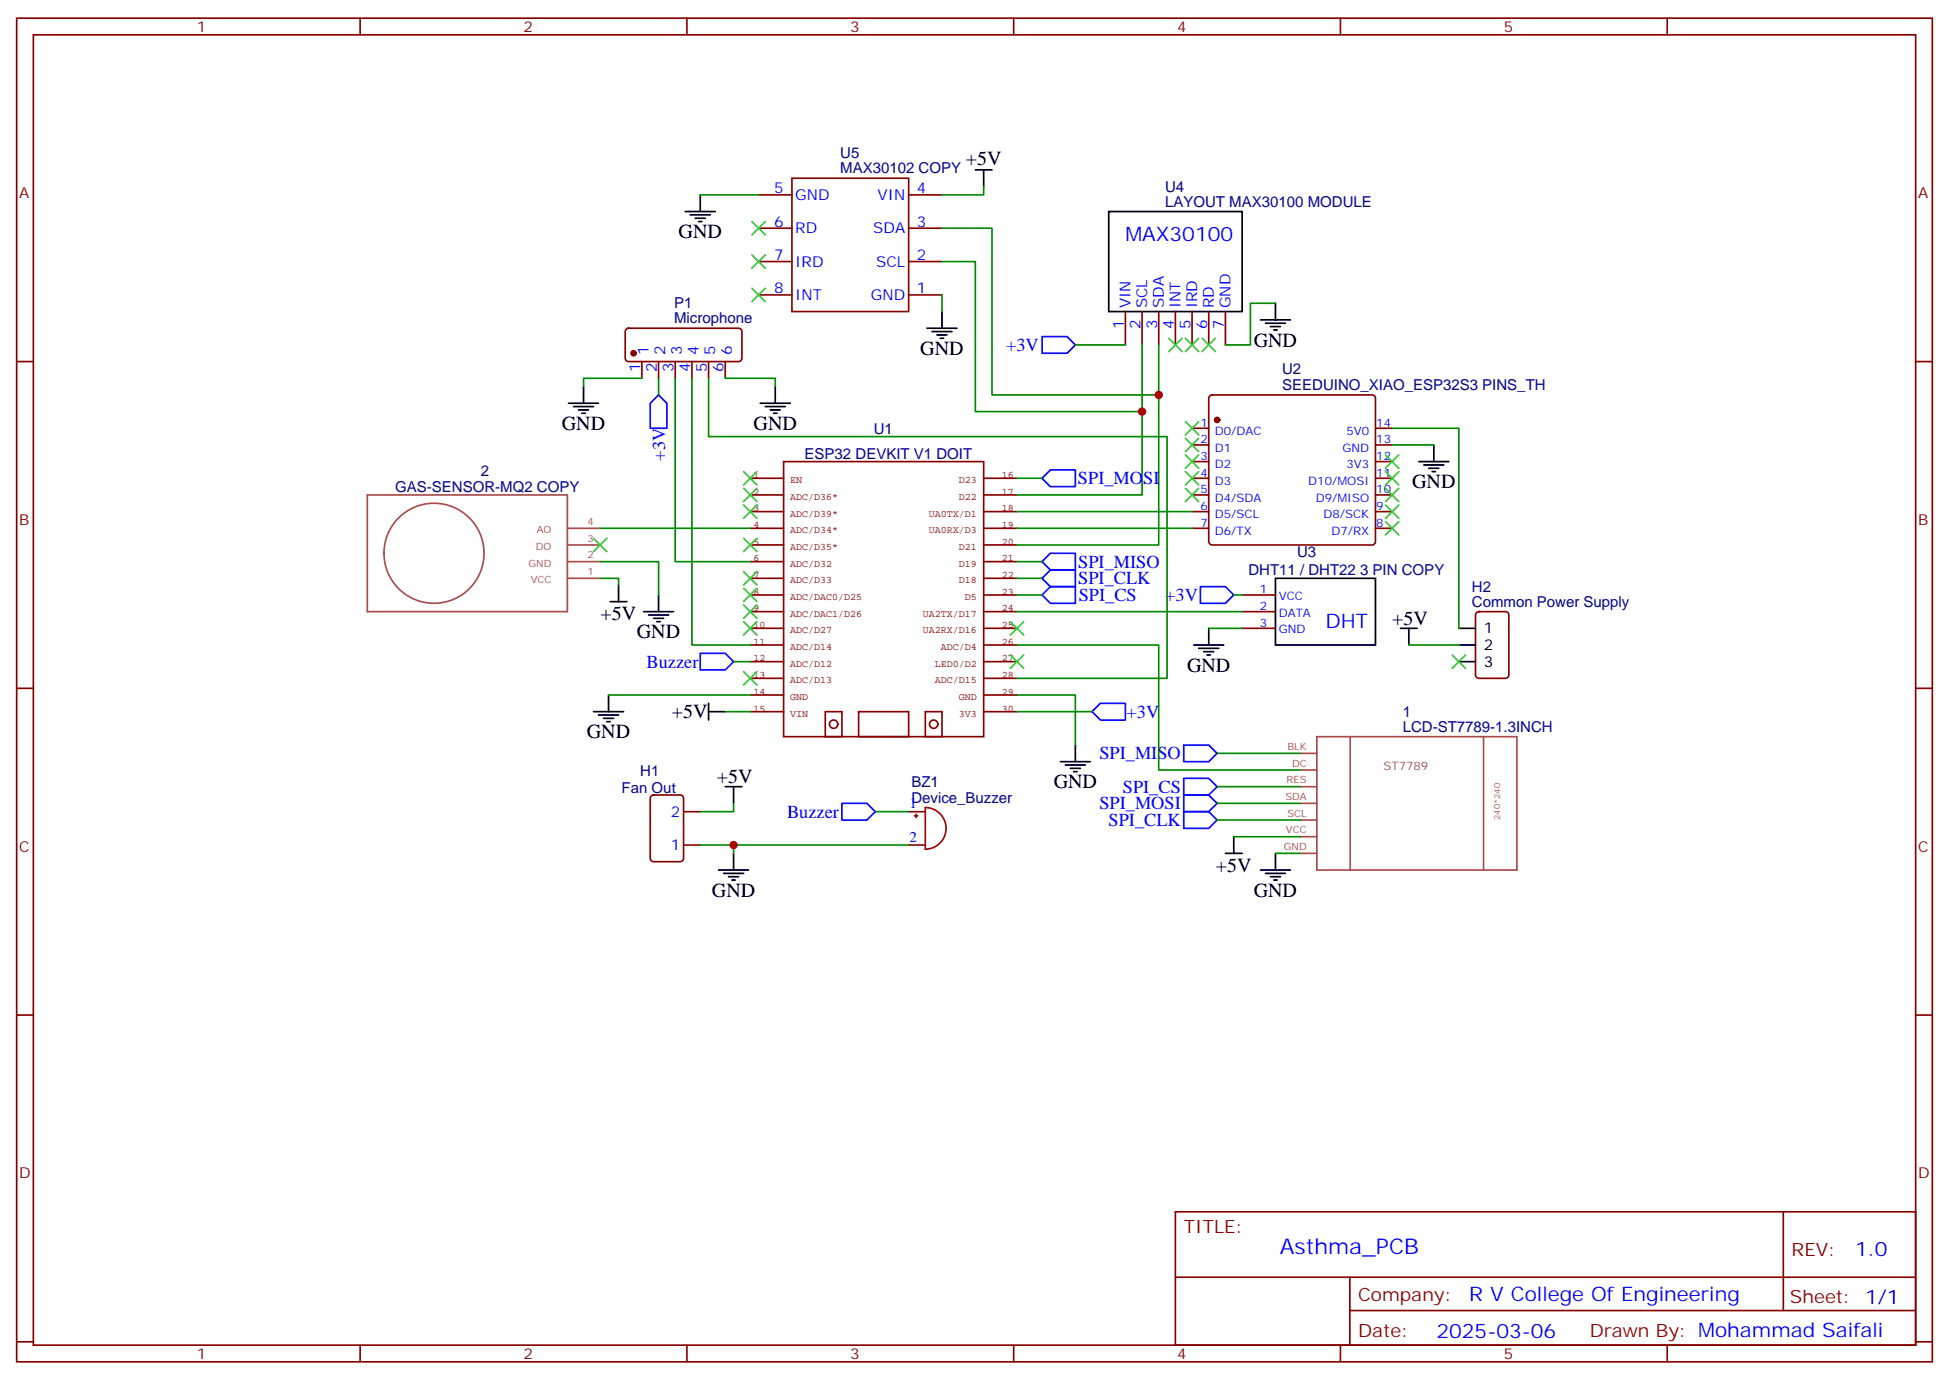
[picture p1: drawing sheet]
<svg xmlns="http://www.w3.org/2000/svg" width="412mm" height="292mm" viewBox="0 0 412 292" stroke-linecap="round" stroke-linejoin="round" font-family="sans-serif">
<g fill="none" stroke="#870000" stroke-width=".35">
<path d="M3.5 3.8h405.4v284.4h-405.4zM7.1 7.4h398.2v277.3h-398.2zM76.2 3.8v3.6M145.3 3.8v3.6M214.5 3.8v3.6M283.6 3.8v3.6M352.8 3.8v3.6M167.6 37.7h24.7v28.2h-24.7zM160.5 55.4h7.1M160.5 48.3h7.1M160.5 41.2h7.1M192.3 55.4h7"/>
<path d="M192.3 48.3h7M192.3 41.2h7M3.5 76.5h3.6M132.5 69.7l.5-.2h23.3a.71 .71 0 0 1 .7 .7v5.6a.76 .76 0 0 1-.7 .7h-23.3a.76 .76 0 0 1-.7-.7v-5.6zM135.8 76.5v3.5M139.3 76.5v3.5M142.9 76.5v3.5M146.4 76.5v3.5M149.9 76.5v3.5M153.5 76.5v3.5M160.5 62.4h7.1M192.3 62.4h7"/>
<path d="M238.1 65.9v7.1M241.7 65.9v7.1M245.2 65.9v7.1M248.7 65.9v7.1M252.2 65.9v7.1M255.8 65.9v7.1M259.3 65.9v7.1M405.3 76.5h3.6M252.2 90.6h3.6M252.2 94.2h3.6M252.2 97.7h3.6M256 83.8l.5-.2h33.8a.71 .71 0 0 1 .7 .7v30.3a.76 .76 0 0 1-.7 .7h-33.8a.76 .76 0 0 1-.7-.7v-30.3z"/>
<path d="M291 90.6h3.6M291 94.2h3.6M291 97.7h3.6M252.2 101.2h3.6M252.2 104.7h3.6M252.2 108.3h3.6M252.2 111.8h3.6M291 101.2h3.6M291 104.7h3.6M291 108.3h3.6M291 111.8h3.6M262.8 125.9h7.1"/>
<path d="M262.8 129.4h7.1M262.8 133h7.1M312.4 129.6l.5-.2h5.7a.71 .71 0 0 1 .7 .7v12.7a.76 .76 0 0 1-.7 .7h-5.7a.76 .76 0 0 1-.7-.7v-12.7zM3.5 145.7h3.6M405.3 145.7h3.6M137.8 168.4l.5-.2h5.6a.71 .71 0 0 1 .7 .7v12.7a.76 .76 0 0 1-.7 .8h-5.6a.76 .76 0 0 1-.7-.8v-12.7zM144.6 171.8h3.6M144.6 178.8h3.6M192.3 171.8h3.5M192.3 178.8h3.5M3.5 214.8h3.6M405.3 214.8h3.6"/>
<path d="M248.7 256.4h156.6v28.3h-156.6zM377.3 256.5v20.8M248.7 270.3h156.5M285.6 277.3h119.6M285.6 270.3v14.1M3.5 284h3.6M76.2 284.7v3.5M145.3 284.7v3.5M214.5 284.7v3.5M283.6 284.7v3.5M352.8 284.7v3.5M405.3 284h3.6"/>
</g>
<g fill="none" stroke="#850000" stroke-width=".35">
<path d="M165.8 97.7h42.3v58.2h-42.3zM158.7 101.2h7.1M158.7 104.7h7.1M158.7 108.3h7.1M158.7 111.8h7.1M158.7 115.3h7.1M158.7 118.9h7.1M208.1 101.2h7.1M208.1 104.7h7.1M208.1 108.3h7.1M208.1 111.8h7.1M208.1 115.3h7.1"/>
<path d="M208.1 118.9h7.1M158.7 133h7.1M158.7 136.5h7.1M158.7 122.4h7.1M158.7 125.9h7.1M158.7 129.4h7.1M208.1 133h7.1M208.1 136.5h7.1M208.1 122.4h7.1M208.1 125.9h7.1M208.1 129.4h7.1M158.7 140h7.1"/>
<path d="M158.7 143.5h7.1M158.7 147.1h7.1M158.7 150.6h7.1M174.6 150.6h3.6v5.3h-3.6zM181.7 150.6h10.6v5.3h-10.6zM195.8 150.6h3.5v5.3h-3.5zM208.1 140h7.1M208.1 143.5h7.1M208.1 147.1h7.1M208.1 150.6h7.1"/>
<circle cx="176.4" cy="153.3" r=".88"/>
<circle cx="197.6" cy="153.3" r=".88"/>
</g>
<g fill="#870000" stroke="#870000" stroke-width=".35">
<circle cx="257.5" cy="88.9" r=".53"/>
<circle cx="134.1" cy="74.8" r=".53"/>
</g>
<g fill="none" stroke="#000" stroke-width=".35">
<path d="M206.4 35.9h3.5M208.1 35.9v3.6M145 44.8h6.3M146 45.5h4.3M147.1 46.2h2.1M147.8 46.9h.7M148.2 41.2v3.6M234.6 44.8h28.2v21.1h-28.2zM196.1 69.5h6.4M197.2 70.2h4.2M198.3 70.9h2.1M199 71.6h.7"/>
<path d="M199.3 65.9v3.6M266.7 67.7h6.3M267.8 68.4h4.2M268.8 69.1h2.1M269.5 69.8h.7M269.9 64.2v3.5M120.3 85.3h6.3M121.4 86h4.2M122.4 86.7h2.1M123.1 87.5h.7M123.5 81.8v3.5M160.9 85.3h6.3"/>
<path d="M161.9 86h4.3M163 86.7h2.1M163.7 87.5h.7M164 81.8v3.5M300.2 97.7h6.4M301.3 98.4h4.2M302.3 99.1h2.1M303 99.8h.7M303.4 94.2v3.5M129.1 127.3h3.5M130.9 123.8v3.5M136.2 129.4h6.3"/>
<path d="M137.2 130.1h4.3M138.3 130.8h2.1M139 131.6h.7M139.3 125.9v3.5M252.6 136.5h6.3M253.6 137.2h4.3M254.7 137.9h2.1M255.4 138.6h.7M255.8 133v3.5M269.9 122.4h21.1v14.1h-21.1zM296.3 133h3.6M298.1 133v3.5"/>
<path d="M308.7 133h3.5M308.7 136.5h3.5M125.6 150.6h6.3M126.6 151.3h4.3M127.7 152h2.1M128.4 152.7h.7M128.8 147.1v3.5M149.9 150.6h3.6M149.9 148.8v3.6M227.5 157.7v3.5M308.7 140h3.5M153.5 166.5h3.5"/>
<path d="M155.2 166.5v3.5M224.4 161.2h6.3M225.4 161.9h4.3M226.5 162.6h2.1M227.2 163.3h.7M261.1 177.1v3.5M152 184.1h6.4M153.1 184.8h4.2M154.2 185.5h2.1M154.9 186.2h.7M155.2 180.6v3.5M259.3 180.6h3.5"/>
<path d="M266.7 184.1h6.3M267.8 184.8h4.2M268.8 185.5h2.1M269.5 186.2h.7M269.9 180.6v3.5"/>
</g>
<g fill="none" stroke="#a64a4a" stroke-width=".35">
<path d="M77.7 104.7h42.4v24.7h-42.4zM120.1 118.9h6.9M120.1 115.3h6.9M120.1 111.8h6.9M120.1 122.4h6.9M275.2 159.4h3.4M278.6 155.9h42.4v28.2h-42.4zM285.7 155.9v28.2M313.9 155.9v28.2M275.2 170h3.4M275.2 166.5h3.4M275.2 162.9h3.4"/>
<path d="M275.2 173.5h3.4M275.2 177.1h3.4M275.2 180.6h3.4"/>
<circle cx="91.8" cy="117.1" r="10.6"/>
</g>
<path d="M193.5 172.6h.7M193.9 172.3v.7M195.8 170.9a4.4 4.4 0 0 1 4.4 4.4 4.4 4.4 0 0 1-4.4 4.4z" fill="none" stroke="#a10000" stroke-width=".35"/>
<g fill="none" stroke="#008700" stroke-width=".35">
<path d="M208.1 39.5v1.7h-8.8M148.2 41.2h12.3M199.3 55.4h7.1v31.7h35.3M199.3 48.3h10.6v35.3h35.3M199.3 62.4v3.5M227.5 73h10.6M241.7 73v31.7h-26.5M245.2 73v42.3h-30M269.9 64.2h-5.3v8.8h-5.3M135.8 80h-12.3v1.8M139.3 80v3.6M142.9 80v38.9h15.8"/>
<path d="M146.4 80v56.5h12.3M149.9 80v12.4h97v51.1h-31.7M153.5 80h10.5v1.8M294.6 90.6h14.1v42.4M294.6 94.2h8.8M127 118.9h12.3v7M127 111.8h31.7M215.2 111.8h37M215.2 108.3h37M215.2 101.2h5.3M215.2 118.9h5.3M127 122.4h3.9v1.4"/>
<path d="M215.2 136.5h30v26.4h30M215.2 129.4h47.6M215.2 125.9h5.3M215.2 122.4h5.3M255.8 133h7M261.1 125.9h1.7M298.1 136.5h10.6M128.8 147.1h29.9M153.5 150.6h5.2M155.2 140h3.5M215.2 147.1h12.3v10.6M215.2 150.6h15.9"/>
<path d="M257.5 159.4h17.7M148.2 178.8h7v1.8M155.2 170v1.8h-7M155.2 178.8h37.1M185.2 171.8h7.1M257.5 166.5h17.7M257.5 170h17.7M257.5 173.5h17.7M261.1 177.1h14.1M269.9 180.6h5.3"/>
</g>
<g fill="none" stroke="#3c3" stroke-width=".35">
<path d="M159.1 46.9l2.8 2.8M159.1 53.9l2.8 2.9M161.9 46.9l-2.8 2.8M161.9 53.9l-2.8 2.9M159.1 61l2.8 2.8M161.9 61l-2.8 2.8M247.3 71.6l2.8 2.8M250.1 71.6l-2.8 2.8M250.8 71.6l2.8 2.8M253.6 71.6l-2.8 2.8M254.4 71.6l2.8 2.8M257.2 71.6l-2.8 2.8"/>
<path d="M157.3 99.8l2.9 2.8M160.2 99.8l-2.9 2.8M250.8 99.8l2.8 2.8M250.8 96.3l2.8 2.8M250.8 92.7l2.8 2.9M250.8 89.2l2.8 2.8M253.6 99.8l-2.8 2.8M253.6 96.3l-2.8 2.8M253.6 92.7l-2.8 2.9M253.6 89.2l-2.8 2.8M293.2 96.3l2.8 2.8M293.2 99.8l2.8 2.8"/>
<path d="M296 96.3l-2.8 2.8M296 99.8l-2.8 2.8M125.6 113.9l2.8 2.8M128.4 113.9l-2.8 2.8M157.3 103.3l2.9 2.9M157.3 106.9l2.9 2.8M157.3 113.9l2.9 2.8M160.2 103.3l-2.9 2.9M160.2 106.9l-2.9 2.8M160.2 113.9l-2.9 2.8M250.8 103.3l2.8 2.9M253.6 103.3l-2.8 2.9"/>
<path d="M293.2 103.3l2.8 2.9M293.2 106.9l2.8 2.8M293.2 110.4l2.8 2.8M296 103.3l-2.8 2.9M296 106.9l-2.8 2.8M296 110.4l-2.8 2.8M157.3 121l2.9 2.8M157.3 124.5l2.9 2.8M157.3 128l2.9 2.8M157.3 131.6l2.9 2.8M160.2 121l-2.9 2.8M160.2 124.5l-2.9 2.8"/>
<path d="M160.2 128l-2.9 2.8M160.2 131.6l-2.9 2.8M213.8 131.6l2.8 2.8M213.8 138.6l2.8 2.8M216.6 131.6l-2.8 2.8M216.6 138.6l-2.8 2.8M307.3 138.6l2.8 2.8M310.1 138.6l-2.8 2.8M157.3 142.1l2.9 2.9M160.2 142.1l-2.9 2.9"/>
</g>
<g fill="none" stroke="#00f" stroke-width=".35">
<path d="M220.5 71.2h5.3l1.7 1.8-1.7 1.8h-5.3zM139.3 83.6l1.8 1.7v5.3h-3.5v-5.3zM220.5 118.9l1.7-1.8h5.3v3.5h-5.3zM220.5 101.2l1.7-1.8h5.3v3.6h-5.3zM148.2 138.3h5.3l1.7 1.7-1.7 1.8h-5.3zM220.5 125.9l1.7-1.8h5.3v3.6h-5.3zM220.5 122.4l1.7-1.8h5.3v3.5h-5.3zM254 124.1h5.3l1.8 1.8-1.8 1.8h-5.3zM231.1 150.6l1.7-1.8h5.3v3.6h-5.3zM250.5 157.7h5.3l1.7 1.7-1.7 1.8h-5.3zM178.2 170h5.2l1.8 1.8-1.8 1.7h-5.2zM250.5 171.8h5.3l1.7 1.7-1.7 1.8h-5.3z"/>
<path d="M250.5 168.2h5.3l1.7 1.8-1.7 1.8h-5.3zM250.5 164.7h5.3l1.7 1.8-1.7 1.7h-5.3z"/>
</g>
<g fill="#c00">
<circle cx="155.2" cy="178.8" r=".88"/>
<circle cx="241.7" cy="87.1" r=".88"/>
<circle cx="245.2" cy="83.6" r=".88"/>
</g>
<text font-size="4.6" fill="#00f" x="270.8" y="265.5">Asthma_PCB</text>
<g font-size="4.2">
<text x="204.4" y="35">+5V</text>
<text x="143.6" y="50.4">GND</text>
<text x="194.7" y="75.1">GND</text>
<text x="265.3" y="73.3">GND</text>
<text x="118.9" y="91">GND</text>
<text x="159.5" y="91">GND</text>
<text x="298.8" y="103.3">GND</text>
<text x="127.1" y="131.2">+5V</text>
<text x="134.8" y="135.1">GND</text>
<text x="294.6" y="132.3">+5V</text>
<text x="251.2" y="142.1">GND</text>
<text x="142.1" y="152">+5V</text>
<text x="124.2" y="156.2">GND</text>
<text x="151.7" y="165.8">+5V</text>
<text x="223" y="166.8">GND</text>
<text x="257.3" y="184.4">+5V</text>
<text x="150.6" y="189.8">GND</text>
<text x="265.3" y="189.8">GND</text>
</g>
<g font-size="4.2" fill="#00f">
<text x="238.1" y="50.9">MAX30100</text>
<text x="280.5" y="133">DHT</text>
<text x="392.5" y="265.7">1.0</text>
<text x="310.9" y="275.3">R V College Of Engineering</text>
<text x="304" y="283.1">2025-03-06</text>
</g>
<g font-size="3.9" fill="#00f">
<text x="212.9" y="74.3">+3V</text>
<text x="140.7" y="97.5" transform="rotate(-90 140.7 97.5)">+3V</text>
<text x="228.1" y="102.5">SPI_MOSI</text>
<text x="228.1" y="120.1">SPI_MISO</text>
<text x="228.1" y="123.6">SPI_CLK</text>
<text x="228.2" y="127.2">SPI_CS</text>
<text x="246.6" y="127.2">+3V</text>
<text x="136.8" y="141.3">Buzzer</text>
<text x="238.4" y="151.9">+3V</text>
<text x="232.6" y="160.7">SPI_MISO</text>
<text x="237.6" y="167.7">SPI_CS</text>
<text x="166.5" y="173">Buzzer</text>
<text x="232.6" y="171.3">SPI_MOSI</text>
<text x="234.6" y="174.8">SPI_CLK</text>
</g>
<g font-size="3.9" fill="#800">
<text x="250.5" y="261">TITLE:</text>
<text x="379.1" y="265.7">REV:</text>
<text x="287.4" y="275.2">Company:</text>
<text x="378.7" y="275.8">Sheet: 1/1</text>
<text x="287.4" y="282.9">Date:</text>
<text x="336.4" y="283">Drawn By: Mohammad Saifali</text>
</g>
<g font-size="3.2" fill="#800">
<text x="41.6" y="6.8">1</text>
<text x="110.8" y="6.8">2</text>
<text x="179.9" y="6.8">3</text>
<text x="249.1" y="6.8">4</text>
<text x="318.2" y="6.8">5</text>
<text x="4.1" y="41.9">A</text>
<text x="405.9" y="41.9">A</text>
<text x="4.1" y="111.1">B</text>
<text x="405.9" y="111.1">B</text>
<text x="4.1" y="180.2">C</text>
<text x="405.9" y="180.2">C</text>
<text x="4.1" y="249.4">D</text>
<text x="405.9" y="249.4">D</text>
<text x="41.6" y="287.7">1</text>
<text x="110.8" y="287.7">2</text>
<text x="179.9" y="287.7">3</text>
<text x="249.1" y="287.7">4</text>
<text x="318.2" y="287.7">5</text>
</g>
<g font-size="3.2" fill="#000080">
<text x="177.8" y="33.4">U5</text>
<text x="177.8" y="36.7">MAX30102 COPY</text>
<text x="246.5" y="40.7">U4</text>
<text x="246.5" y="43.7">LAYOUT MAX30100 MODULE</text>
<text x="142.6" y="65.2">P1</text>
<text x="142.6" y="68.4">Microphone</text>
<text x="271.3" y="82.5">SEEDUINO_XIAO_ESP32S3 PINS_TH</text>
<text x="271.3" y="79.2">U2</text>
<text x="184.9" y="91.8">U1</text>
<text x="101.7" y="100.6">2</text>
<text x="170.3" y="97">ESP32 DEVKIT V1 DOIT</text>
<text x="83.6" y="104.1">GAS-SENSOR-MQ2 COPY</text>
<text x="274.5" y="118">U3</text>
<text x="264.2" y="121.7">DHT11 / DHT22 3 PIN COPY</text>
<text x="311.4" y="125.3">H2</text>
<text x="311.4" y="128.4">Common Power Supply</text>
<text x="296.8" y="154.8">LCD-ST7789-1.3INCH</text>
<text x="296.8" y="151.8">1</text>
<text x="131.5" y="167.7">Fan Out</text>
<text x="135.5" y="164.2">H1</text>
<text x="192.8" y="166.6">BZ1</text>
<text x="192.8" y="169.8">Device_Buzzer</text>
</g>
<g font-size="3.2" fill="#00f">
<text x="163.8" y="40.9">5</text>
<text x="194" y="40.9">4</text>
<text x="163.8" y="47.9">6</text>
<text x="168.3" y="42.3">GND</text>
<text x="185.7" y="42.3">VIN</text>
<text x="194" y="47.9">3</text>
<text x="168.3" y="49.4">RD</text>
<text x="184.8" y="49.4">SDA</text>
<text x="163.8" y="55">7</text>
<text x="168.3" y="56.4">IRD</text>
<text x="185.4" y="56.4">SCL</text>
<text x="194" y="55">2</text>
<text x="163.8" y="62.1">8</text>
<text x="168.3" y="63.5">INT</text>
<text x="184.3" y="63.5">GND</text>
<text x="194" y="62.1">1</text>
<text x="239.2" y="65.2" transform="rotate(-90 239.2 65.2)">VIN</text>
<text x="242.7" y="65.2" transform="rotate(-90 242.7 65.2)">SCL</text>
<text x="246.2" y="65.2" transform="rotate(-90 246.2 65.2)">SDA</text>
<text x="249.8" y="65.2" transform="rotate(-90 249.8 65.2)">INT</text>
<text x="253.3" y="65.2" transform="rotate(-90 253.3 65.2)">IRD</text>
<text x="256.8" y="65.2" transform="rotate(-90 256.8 65.2)">RD</text>
<text x="260.3" y="65.2" transform="rotate(-90 260.3 65.2)">GND</text>
<text x="237.8" y="69.7" transform="rotate(-90 237.8 69.7)">1</text>
<text x="241.3" y="69.7" transform="rotate(-90 241.3 69.7)">2</text>
<text x="244.8" y="69.7" transform="rotate(-90 244.8 69.7)">3</text>
<text x="248.4" y="69.7" transform="rotate(-90 248.4 69.7)">4</text>
<text x="251.9" y="69.7" transform="rotate(-90 251.9 69.7)">5</text>
<text x="255.4" y="69.7" transform="rotate(-90 255.4 69.7)">6</text>
<text x="258.9" y="69.7" transform="rotate(-90 258.9 69.7)">7</text>
<text x="137.2" y="75.2" transform="rotate(-90 137.2 75.2)">1</text>
<text x="140.8" y="75.2" transform="rotate(-90 140.8 75.2)">2</text>
<text x="144.3" y="75.2" transform="rotate(-90 144.3 75.2)">3</text>
<text x="147.8" y="75.2" transform="rotate(-90 147.8 75.2)">4</text>
<text x="151.3" y="75.2" transform="rotate(-90 151.3 75.2)">5</text>
<text x="154.9" y="75.2" transform="rotate(-90 154.9 75.2)">6</text>
<text x="135.5" y="78.7" transform="rotate(-90 135.5 78.7)">1</text>
<text x="139" y="78.7" transform="rotate(-90 139 78.7)">2</text>
<text x="142.5" y="78.7" transform="rotate(-90 142.5 78.7)">3</text>
<text x="146" y="78.7" transform="rotate(-90 146 78.7)">4</text>
<text x="149.6" y="78.7" transform="rotate(-90 149.6 78.7)">5</text>
<text x="153.1" y="78.7" transform="rotate(-90 153.1 78.7)">6</text>
<text x="141.9" y="172.8">2</text>
<text x="192.4" y="171.1">1</text>
<text x="141.9" y="179.9">1</text>
<text x="192.4" y="178.1">2</text>
</g>
<g font-size="3.2">
<text x="314" y="134">1</text>
<text x="314" y="137.5">2</text>
<text x="314" y="141.1">3</text>
</g>
<g font-size="2.5" fill="#00f">
<text x="254" y="90.3">1</text>
<text x="254" y="93.8">2</text>
<text x="257.1" y="92">D0/DAC</text>
<text x="257.1" y="95.6">D1</text>
<text x="284.1" y="95.6">GND</text>
<text x="284.9" y="92">5V0</text>
<text x="291.2" y="93.8">13</text>
<text x="291.2" y="90.3">14</text>
<text x="254" y="97.3">3</text>
<text x="254" y="100.9">4</text>
<text x="257.1" y="99.1">D2</text>
<text x="284.9" y="99.1">3V3</text>
<text x="291.2" y="100.9">11</text>
<text x="291.2" y="97.3">12</text>
<text x="254" y="104.4">5</text>
<text x="254" y="107.9">6</text>
<text x="257.1" y="102.6">D3</text>
<text x="257.1" y="106.2">D4/SDA</text>
<text x="276.8" y="102.6">D10/MOSI</text>
<text x="278.4" y="106.2">D9/MISO</text>
<text x="291.2" y="107.9">9</text>
<text x="291.2" y="104.4">10</text>
<text x="254" y="111.4">7</text>
<text x="257.1" y="109.7">D5/SCL</text>
<text x="257.1" y="113.2">D6/TX</text>
<text x="280" y="109.7">D8/SCK</text>
<text x="281.7" y="113.2">D7/RX</text>
<text x="291.2" y="111.4">8</text>
<text x="266.5" y="125.6">1</text>
<text x="266.5" y="129.1">2</text>
<text x="270.6" y="127">VCC</text>
<text x="270.6" y="130.5">DATA</text>
<text x="266.5" y="132.6">3</text>
<text x="270.6" y="134">GND</text>
</g>
<text font-size="2.5" fill="#a54b4b" x="292.7" y="162.9">ST7789</text>
<g font-size="2.1" fill="#840000">
<text x="159.5" y="101.2">1</text>
<text x="211.9" y="101.2">16</text>
<text x="159.5" y="104.7">2</text>
<text x="167.2" y="102.3">EN</text>
<text x="167.2" y="105.8">ADC/D36*</text>
<text x="202.9" y="102.3">D23</text>
<text x="202.9" y="105.8">D22</text>
<text x="211.9" y="104.7">17</text>
<text x="159.5" y="108.2">3</text>
<text x="159.5" y="111.8">4</text>
<text x="167.2" y="109.3">ADC/D39*</text>
<text x="167.2" y="112.9">ADC/D34*</text>
<text x="196.6" y="109.3">UA0TX/D1</text>
<text x="196.6" y="112.9">UA0RX/D3</text>
<text x="211.9" y="108.2">18</text>
<text x="211.9" y="111.8">19</text>
<text x="159.5" y="115.3">5</text>
<text x="159.5" y="118.8">6</text>
<text x="167.2" y="116.4">ADC/D35*</text>
<text x="167.2" y="119.9">ADC/D32</text>
<text x="202.9" y="116.4">D21</text>
<text x="202.9" y="119.9">D19</text>
<text x="211.9" y="115.3">20</text>
<text x="211.9" y="118.8">21</text>
<text x="159.5" y="122.3">7</text>
<text x="159.5" y="125.9">8</text>
<text x="167.2" y="123.4">ADC/D33</text>
<text x="202.9" y="123.4">D18</text>
<text x="211.9" y="122.3">22</text>
<text x="211.9" y="125.9">23</text>
<text x="159.5" y="129.4">9</text>
<text x="167.2" y="127">ADC/DAC0/D25</text>
<text x="167.2" y="130.5">ADC/DAC1/D26</text>
<text x="195.3" y="130.5">UA2TX/D17</text>
<text x="204.2" y="127">D5</text>
<text x="211.9" y="129.4">24</text>
<text x="159.5" y="132.9">10</text>
<text x="159.5" y="136.5">11</text>
<text x="167.2" y="134">ADC/D27</text>
<text x="167.2" y="137.5">ADC/D14</text>
<text x="195.3" y="134">UA2RX/D16</text>
<text x="199.1" y="137.5">ADC/D4</text>
<text x="211.9" y="132.9">25</text>
<text x="211.9" y="136.5">26</text>
<text x="159.5" y="140">12</text>
<text x="159.5" y="143.5">13</text>
<text x="167.2" y="141.1">ADC/D12</text>
<text x="197.8" y="141.1">LED0/D2</text>
<text x="211.9" y="140">27</text>
<text x="211.9" y="143.5">28</text>
<text x="159.5" y="147">14</text>
<text x="167.2" y="144.6">ADC/D13</text>
<text x="167.2" y="148.1">GND</text>
<text x="197.8" y="144.6">ADC/D15</text>
<text x="202.9" y="148.1">GND</text>
<text x="211.9" y="147">29</text>
<text x="159.5" y="150.6">15</text>
<text x="167.2" y="151.7">VIN</text>
<text x="202.9" y="151.7">3V3</text>
<text x="211.9" y="150.6">30</text>
</g>
<g font-size="2.1" fill="#a54b4b">
<text x="113.6" y="112.8">AO</text>
<text x="124.3" y="111.1">4</text>
<text x="111.8" y="119.9">GND</text>
<text x="113.4" y="116.4">DO</text>
<text x="124.3" y="118.2">2</text>
<text x="124.3" y="114.6">3</text>
<text x="112.3" y="123.4">VCC</text>
<text x="124.3" y="121.7">1</text>
<text x="272.4" y="158.7">BLK</text>
<text x="272.2" y="165.8">RES</text>
<text x="273.4" y="162.3">DC</text>
<text x="272" y="169.3">SDA</text>
<text x="272.4" y="172.8">SCL</text>
<text x="271.6" y="179.9">GND</text>
<text x="272.1" y="176.4">VCC</text>
</g>
<text font-size="1.8" fill="#a54b4b" x="317.4" y="173.5" transform="rotate(-90 317.4 173.5)">240*240</text>
</svg>
